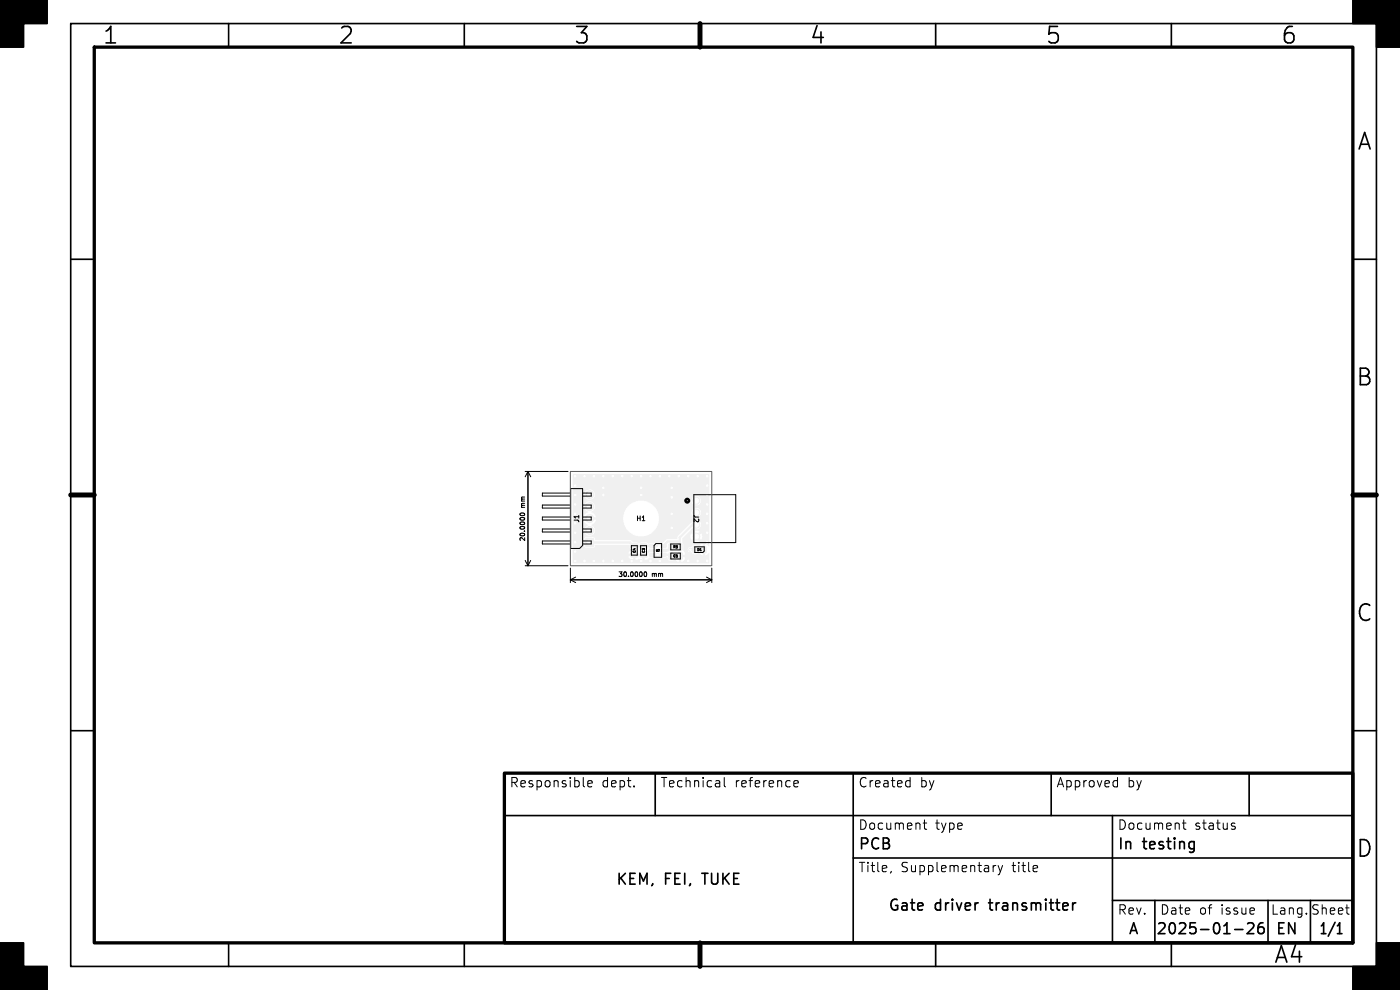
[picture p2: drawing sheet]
<svg xmlns="http://www.w3.org/2000/svg" width="297mm" height="210mm" viewBox="0 0 297 210" stroke-linecap="round" stroke-linejoin="round" font-family="sans-serif">
<g fill="none" stroke="#000" stroke-width=".21">
<path d="M110.4 109a.49 .49 0 0 1 .5-.3 .49 .49 0 0 1 .4 .5 .49 .49 0 0 1-.6 .3 .49 .49 0 0 1-.3-.5zM111.4 100h9.1M111.4 118.9l.6 1.1M112 100v20M112 100l.6 1.1M112 100l-.6 1.1M112.6 118.9l-.6 1.1M111.4 120h9.1M121 120.5v3.1M121 123h30M121 123l1.1 .6M122.1 122.4l-1.1 .6"/>
<path d="M136.8 121.4l.1-.1a.49 .49 0 0 1 .3 .5 .49 .49 0 0 1-.4 .5l-.2-.4zM149.9 122.4l1.1 .6M151 120.5v3.1M151 123l-1.1 .6"/>
</g>
<g fill="#f0f0f0" stroke="#f0f0f0" stroke-width=".21">
<path d="M137.8 115.6l1.2-.1 .1 .5-1.2 .1z"/>
<path d="M137.8 116.5h1.2l.1 .5h-1.2z"/>
<path d="M137.8 117.5l1.2-.1 .1 .5-1.2 .1z"/>
<path d="M140.1 117.5l1.2-.1v.5l-1.2 .1z"/>
<path d="M140.1 116.5h1.2v.5h-1.2z"/>
<path d="M140.1 115.6l1.2-.1v.5l-1.2 .1z"/>
<path d="M133.9 115.4l1.2-.1 .2 .3v.6l-.3 .1h-1l-.2-.2z"/>
<path d="M133.9 117.3l1.2-.1 .2 .3v.6l-.3 .1h-1l-.2-.2z"/>
<path d="M135.9 115.4l1.2-.1 .2 .3-.1 .6-.2 .1h-1l-.2-.2z"/>
<path d="M135.9 117.3l1.2-.1 .2 .3-.1 .6-.2 .1h-1l-.2-.2z"/>
<path d="M124.2 114.2h1.7v1.7h-1.7z"/>
<path d="M148.9 116l.7-.1 .2 .2v1l-.1 .2h-.6l-.2-.2z"/>
<path d="M147 116l.7-.1 .2 .2v1l-.1 .2h-.6l-.2-.2z"/>
<path d="M141.9 115.4l.8-.1 .2 .2v1l-.2 .2h-.6l-.2-.1z"/>
<path d="M143.8 115.4l.7-.1 .2 .2v1l-.1 .2h-.6l-.3-.1z"/>
<path d="M141.9 117.3l.7-.1 .3 .2v1l-.2 .3h-.6l-.2-.2z"/>
<path d="M143.8 117.3l.7-.1 .3 .2v1l-.2 .3h-.6l-.2-.2z"/>
<circle cx="125.1" cy="112.5" r=".85"/>
<circle cx="125.1" cy="110" r=".85"/>
<circle cx="125.1" cy="107.5" r=".85"/>
<circle cx="125.1" cy="104.9" r=".85"/>
<circle cx="147.7" cy="106.2" r=".76"/>
<circle cx="147.7" cy="108.7" r=".76"/>
<circle cx="147.7" cy="111.3" r=".76"/>
<circle cx="147.7" cy="113.8" r=".76"/>
</g>
<g fill="#ececec" stroke="#ececec" stroke-width=".21">
<circle cx="148" cy="101" r=".3"/>
<circle cx="136" cy="119" r=".3"/>
<circle cx="140" cy="119" r=".3"/>
<circle cx="124" cy="101" r=".3"/>
<circle cx="140" cy="101" r=".3"/>
<circle cx="136" cy="101" r=".3"/>
<circle cx="130" cy="119" r=".3"/>
<circle cx="150" cy="111" r=".3"/>
<circle cx="142.5" cy="105.5" r=".3"/>
<circle cx="150" cy="119" r=".3"/>
<circle cx="122" cy="107" r=".3"/>
<circle cx="122" cy="119" r=".3"/>
<circle cx="150" cy="103" r=".3"/>
<circle cx="142.5" cy="112" r=".3"/>
<circle cx="148" cy="119" r=".3"/>
<circle cx="142" cy="101" r=".3"/>
<circle cx="124" cy="119" r=".3"/>
<circle cx="128" cy="101" r=".3"/>
<circle cx="126" cy="119" r=".3"/>
<circle cx="150" cy="115" r=".3"/>
<circle cx="150" cy="101" r=".3"/>
<circle cx="122" cy="103" r=".3"/>
<circle cx="136" cy="105" r=".3"/>
<circle cx="150" cy="113" r=".3"/>
<circle cx="126" cy="101" r=".3"/>
<circle cx="134" cy="119" r=".3"/>
<circle cx="122" cy="115" r=".3"/>
<circle cx="132" cy="119" r=".3"/>
<circle cx="146" cy="101" r=".3"/>
<circle cx="122" cy="105" r=".3"/>
<circle cx="122" cy="109" r=".3"/>
<circle cx="122" cy="101" r=".3"/>
<circle cx="136" cy="103.5" r=".3"/>
<circle cx="122" cy="113" r=".3"/>
<circle cx="150" cy="107" r=".3"/>
<circle cx="128" cy="105" r=".3"/>
<circle cx="150" cy="105" r=".3"/>
<circle cx="150" cy="109" r=".3"/>
<circle cx="144" cy="101" r=".3"/>
<circle cx="122" cy="117" r=".3"/>
<circle cx="142.5" cy="103.5" r=".3"/>
<circle cx="134" cy="101" r=".3"/>
<circle cx="132" cy="101" r=".3"/>
<circle cx="138" cy="119" r=".3"/>
<circle cx="146" cy="119" r=".3"/>
<circle cx="130" cy="101" r=".3"/>
<circle cx="128" cy="119" r=".3"/>
<circle cx="128" cy="103.5" r=".3"/>
<circle cx="142.5" cy="109" r=".3"/>
<circle cx="138" cy="101" r=".3"/>
<circle cx="139.5" cy="117.7" r=".3"/>
<circle cx="146.5" cy="116.6" r=".3"/>
</g>
<path d="M125.7 114.5l-.6 .6h8.5l.8 .7h4M137.9 116.8l-1 .9h-.4M138.4 117.7h1.1M138.9 115.8h.5M140.7 117.7h1.4l.3 .3M142.4 116l-.8 .8h-.9M144.2 114.9h-2.6l-.9 .9M146.4 116.6h1.1M147.7 111.3h-.7l-2.8 2.7v2" fill="none" stroke="#f0f0f0" stroke-width=".5"/>
<path d="M147.7 106.2v.1" fill="none" stroke="#f0f0f0" stroke-width=".3"/>
<path d="M121.5 100.6h29v15.2l-.2 .1-.3-.3-.4-.2v2.4l.4-.2 .3-.3 .2 .1v2l-28.9 .1-.1-.1v-1.4h11.8a.79 .79 0 0 0 1 .7l1.3-.1 .7 .1v-.7h-1.5v.7h-.5v-.7h-12.8v-3.8h2.5v1.7l.2 .3h1.8l.3-.6h7.1l.2 .2 .1 .5 .3 .3-.5 .4-.2 .5h3.2v.2l.3 .1v.9l.5-.1 .5-.4h2.1h1.6l.1 .1a.5 .5 0 0 0 .5 .6h.6l.5-.3 .5 .5 .8 .1a.78 .78 0 0 0 .8-1h-.8v1h-.5v-1.2h.3v-.3h1l-.3-1.1h.9a.91 .91 0 0 0 .8 .6l.5 .4 .6-.1 .5-.3 .3 .4 .5 .2v-2.4l-.5 .2-.3 .4-.5-.3-.6-.1-.6 .5a.56 .56 0 0 0-.7 .5h-.9v-1.1l-.3-.4v-.8l.4-.5h1.3l.2 .7 .6-.5 .4 .3-.6 .6 .5 .2 .9-.2-.6-.6 .4-.3 .6 .5a1.24 1.24 0 0 0 0-1.4l-.6 .6-.4-.4 .6-.5-.9-.2-.5 .2 .6 .5-.4 .4-.6-.6-.2 .7h-1.3l1.8-1.7a1.1 1.1 0 0 0 1.3 0 1.1 1.1 0 0 0 .4-1.2 1.11 1.11 0 0 0-1-.6 1.11 1.11 0 0 0-.9 .6l-2.9 2.8-.2 .7h-2.2l-.8 .8-.8 .2-.8-.1h-1.5l-.4-.2h-1.2l-.4 .2-.3-.2-.9-.1-.6-.4h-7.4a.51 .51 0 0 0-.2-.6 .51 .51 0 0 0-.6 0h-1.3l-.2 .2h-2.5v-4.5h3.2v.5h-.9l.3 .7 .7 .5a1.13 1.13 0 0 0-.8 1.3 1.13 1.13 0 0 0 1.3 .9 1.13 1.13 0 0 0 .9-1.3l-.3-.5-.5-.4 .7-.5 .3-.7h-.9l.1-.2h6.6a3.8 3.8 0 0 0 4.4 3.7 3.8 3.8 0 0 0 3-4.9h7.1v.1a1.02 1.02 0 0 0 1.6 .7 1.02 1.02 0 0 0-.1-1.8 1.02 1.02 0 0 0-1.5 1h-7.1l-.3-.6a3.8 3.8 0 0 0-3.1-2h10.5v.2a1.02 1.02 0 0 0 1.6 .6 1.02 1.02 0 0 0-.1-1.7 1.02 1.02 0 0 0-1.5 .9h-10.5a3.8 3.8 0 0 0-4 3.8h-6.6l-.1-.3h.9l-.3-.6-.7-.5a1.12 1.12 0 0 0 .8-1.4 1.12 1.12 0 0 0-1.4-.8 1.12 1.12 0 0 0-.7 1.5l.6 .6v.2a1.35 1.35 0 0 0-.9 1h-2.3v-4.8h2.5v.2a1.11 1.11 0 0 0 1.8 .7 1.11 1.11 0 0 0-.2-1.9 1.11 1.11 0 0 0-1.6 1h-2.5z" fill="#f0f0f0"/>
<g fill="#fff" stroke="#fff" stroke-width=".21">
<circle cx="148" cy="101" r=".15"/>
<circle cx="136" cy="119" r=".15"/>
<circle cx="140" cy="119" r=".15"/>
<circle cx="124" cy="101" r=".15"/>
<circle cx="140" cy="101" r=".15"/>
<circle cx="136" cy="101" r=".15"/>
<circle cx="130" cy="119" r=".15"/>
<circle cx="150" cy="111" r=".15"/>
<circle cx="142.5" cy="105.5" r=".15"/>
<circle cx="150" cy="119" r=".15"/>
<circle cx="122" cy="107" r=".15"/>
<circle cx="122" cy="119" r=".15"/>
<circle cx="150" cy="103" r=".15"/>
<circle cx="142.5" cy="112" r=".15"/>
<circle cx="148" cy="119" r=".15"/>
<circle cx="142" cy="101" r=".15"/>
<circle cx="124" cy="119" r=".15"/>
<circle cx="128" cy="101" r=".15"/>
<circle cx="126" cy="119" r=".15"/>
<circle cx="150" cy="115" r=".15"/>
<circle cx="150" cy="101" r=".15"/>
<circle cx="122" cy="103" r=".15"/>
<circle cx="136" cy="105" r=".15"/>
<circle cx="150" cy="113" r=".15"/>
<circle cx="126" cy="101" r=".15"/>
<circle cx="134" cy="119" r=".15"/>
<circle cx="122" cy="115" r=".15"/>
<circle cx="132" cy="119" r=".15"/>
<circle cx="146" cy="101" r=".15"/>
<circle cx="122" cy="105" r=".15"/>
<circle cx="122" cy="109" r=".15"/>
<circle cx="122" cy="101" r=".15"/>
<circle cx="136" cy="103.5" r=".15"/>
<circle cx="122" cy="113" r=".15"/>
<circle cx="150" cy="107" r=".15"/>
<circle cx="128" cy="105" r=".15"/>
<circle cx="150" cy="105" r=".15"/>
<circle cx="150" cy="109" r=".15"/>
<circle cx="144" cy="101" r=".15"/>
<circle cx="122" cy="117" r=".15"/>
<circle cx="142.5" cy="103.5" r=".15"/>
<circle cx="134" cy="101" r=".15"/>
<circle cx="132" cy="101" r=".15"/>
<circle cx="138" cy="119" r=".15"/>
<circle cx="146" cy="119" r=".15"/>
<circle cx="130" cy="101" r=".15"/>
<circle cx="128" cy="119" r=".15"/>
<circle cx="128" cy="103.5" r=".15"/>
<circle cx="142.5" cy="109" r=".15"/>
<circle cx="138" cy="101" r=".15"/>
<circle cx="139.5" cy="117.7" r=".15"/>
<circle cx="146.4" cy="116.6" r=".15"/>
<circle cx="136" cy="110" r="1.6"/>
<circle cx="125.1" cy="115.1" r=".5"/>
<circle cx="125.1" cy="112.5" r=".5"/>
<circle cx="125.1" cy="110" r=".5"/>
<circle cx="125.1" cy="107.5" r=".5"/>
<circle cx="125.1" cy="104.9" r=".5"/>
<circle cx="147.7" cy="106.2" r=".51"/>
<circle cx="147.7" cy="108.8" r=".51"/>
<circle cx="147.7" cy="111.3" r=".51"/>
<circle cx="147.7" cy="113.8" r=".51"/>
</g>
<g fill="none" stroke="#000" stroke-width=".35">
<path d="M15 5h277v200h-277zM48.5 5v5M98.5 5v5M148.5 5v5M198.5 5v5M248.5 5v5M15 55h5M287 55h5M15 105h5M287 105h5M15 155h5M287 155h5"/>
<path d="M107 173h180M139 164v9M181 164v36M223 164v9M236 173v27M252.7 178.5l.6 .1M253.3 178.5v1.9a.62 .62 0 0 1-.7 .4M253.3 179.9l-.6 .2M265 164v9M181 182h106M207.3 191.5h.2M227.6 191.5v1.6"/>
<path d="M228.2 191.5l-.4 .1-.2 .4M236 191h51M245 191v9M261.9 197.2h1.8M264.7 196l.3-.2 .8 .1a.62 .62 0 0 1 .1 .8l-1.3 1.4h1.4M268 195.8a.91 .91 0 0 0-1.1 .9v.9l.2 .3 .6 .2 .4-.3 .1-.7-.2-.4-.7-.1-.4 .5M269 191v9M278 191v9M283.7 198.1h1M283.7 196.4l.5-.6v2.3M48.5 200v5M98.5 200v5"/>
<path d="M148.5 200v5M198.5 200v5M248.5 200v5"/>
</g>
<path d="M20 10h267v190h-267zM107 164h180v36h-180z" fill="none" stroke="#000" stroke-width=".7"/>
<path d="M148.5 5v5M15 105h5M287 105h5M148.5 200v5" fill="none" stroke="#000" stroke-width="1.1"/>
<path d="M0 0h10v5h-5v5h-5zM287 0h10v10h-5v-5h-5zM0 200h5v5h5v5h-10zM292 200h5v10h-10v-5h5z" fill="#000" stroke="#000" stroke-width=".35"/>
<g fill="none" stroke="#000" stroke-width=".21">
<path d="M121.1 104.6h-6v.6h6M121.1 107.1h-6v.7h6M121.1 109.7h-6v.6h6M121.1 112.2h-6v.7h6M121.1 114.8h-6v.6h6M121.1 103.6h2.5v12.1l-.6 .6h-1.9zM123.6 104.6h1.8v.6h-1.8M123.6 107.1h1.8v.7h-1.8M123.6 109.7h1.8v.6h-1.8M123.6 112.2h1.8v.7h-1.8M123.6 114.8h1.8v.6h-1.8M133.9 115.8h1.3v2h-1.3z"/>
<path d="M135.9 115.8h1.3v2h-1.3zM139.2 115.3h1.2v2.9h-1.6v-2.5zM142.3 115.4h2v1.2h-2zM142.3 117.3h2v1.3h-2zM147.2 104.9h8.9v10.2h-8.9zM147.4 116h2v.9l-.3 .3h-1.7zM124.7 166.3l.9-.2-.1-.4-.5-.1-.3 .3 .1 .9h.7M134.5 166.7v.2M153.6 164.9v1.7l.3 .3M168.4 166.3l1-.2-.1-.4-.6-.1-.3 .3 .1 .9h.8M192.5 165.6l.6 .1M193.1 166.8l-.6 .1"/>
<path d="M193.1 164.9v2M195.8 174.6h.8M196.1 173.9v1.7l.1 .2 .4 .1M236.5 165.6l.6 .1M237.1 166.8l-.6 .1M237.1 164.9v2M250.8 174.6h.8M251.1 173.9v1.7l.1 .2 .4 .1M261.5 174.6l.5 .1M261.5 175.3l.5 .1 .1 .2-.3 .3h-.4M189.1 184.8l-.2 .4M210.7 183.6v1.3"/>
<path d="M211.3 183.6l-.4 .1-.2 .3M211.7 183.6l.5 1.3M212.2 184.9l-.2 .5-.3 .2M212.7 183.6l-.5 1.3M219.8 183.6l.2 .1 .1 .4-.9 .2M220 184.8l-.2 .1M285.5 192.6h.7M286 193.9h.2"/>
</g>
<circle cx="145.8" cy="106.2" r=".38" fill="none" stroke="#000" stroke-width=".51"/>
<path d="M121 100h30v20h-30z" fill="none" stroke="#575757" stroke-width=".21"/>
<g font-size="4.9">
<text x="21.7" y="9.8">1</text>
<text x="71.7" y="9.8">2</text>
<text x="121.7" y="9.8">3</text>
<text x="171.7" y="9.8">4</text>
<text x="221.7" y="9.8">5</text>
<text x="271.7" y="9.8">6</text>
<text x="287.8" y="32.3">A</text>
<text x="287.6" y="82.3">B</text>
<text x="287.6" y="132.3">C</text>
<text x="287.6" y="182.3">D</text>
<text x="270.2" y="204.8">A4</text>
</g>
<g font-size="3.2">
<text x="182" y="180.7">PCB</text>
<text x="237" y="180.7">In</text>
<text x="242.5" y="180.7">testing</text>
<text x="130.5" y="188.2">KEM,</text>
<text x="141" y="188.2">FEI,</text>
<text x="149.5" y="188.2">TUKE</text>
<text x="188.3" y="193.7">Gate</text>
<text x="198.3" y="193.7">driver</text>
<text x="210.4" y="193.7">transmitter</text>
<text x="239.2" y="198.7">A</text>
<text x="245.1" y="198.7">2025-01-26</text>
<text x="270.5" y="198.7">EN</text>
<text x="279.6" y="198.7">1/1</text>
</g>
<g font-size="2.8">
<text x="108" y="167.3">Responsible</text>
<text x="127.6" y="167.3">dept.</text>
<text x="140" y="167.3">Technical</text>
<text x="155.8" y="167.3">reference</text>
<text x="182" y="167.3">Created</text>
<text x="195.1" y="167.3">by</text>
<text x="224" y="167.3">Approved</text>
<text x="239.1" y="167.3">by</text>
<text x="182" y="176.3">Document</text>
<text x="198.3" y="176.3">type</text>
<text x="237" y="176.3">Document</text>
<text x="253.3" y="176.3">status</text>
<text x="182" y="185.3">Title,</text>
<text x="191" y="185.3">Supplementary</text>
<text x="214.7" y="185.3">title</text>
<text x="237" y="194.3">Rev.</text>
<text x="246" y="194.3">Date</text>
<text x="254.3" y="194.3">of</text>
<text x="258.9" y="194.3">issue</text>
<text x="269.5" y="194.3">Lang. Sheet</text>
</g>
<g font-size="1.4">
<text x="111.6" y="107.7" transform="rotate(-90 111.6 107.7)">mm</text>
<text x="123.1" y="111" transform="rotate(-90 123.1 111)">J1</text>
<text x="134.9" y="110.7">H1</text>
<text x="147" y="109" transform="rotate(90 147 109)">J2</text>
<text x="111.6" y="114.9" transform="rotate(-90 111.6 114.9)">20.0000</text>
<text x="131.1" y="122.6">30.0000</text>
<text x="138.3" y="122.6">mm</text>
</g>
<g font-size=".7">
<text x="134.9" y="117.3" transform="rotate(-90 134.9 117.3)">C4</text>
<text x="136.9" y="117.3" transform="rotate(-90 136.9 117.3)">C3</text>
<text x="142.7" y="116.4">R3</text>
<text x="142.8" y="118.3">C5</text>
<text x="147.8" y="117">D1</text>
</g>
<text font-size=".6" x="139.1" y="117.1">U2</text>
</svg>
